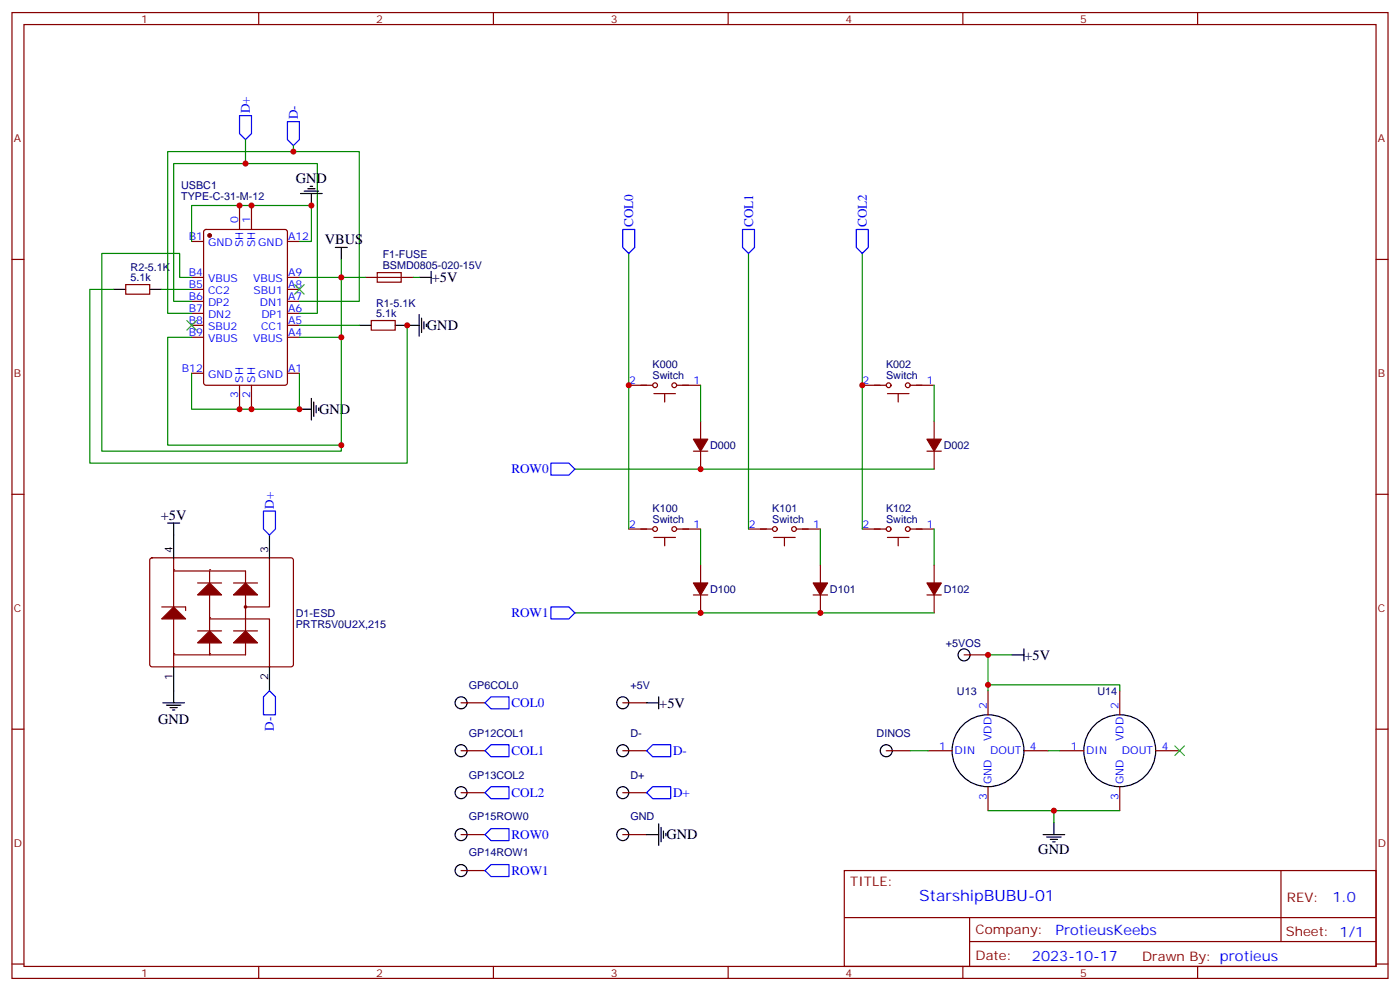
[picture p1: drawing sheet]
<svg xmlns="http://www.w3.org/2000/svg" width="412mm" height="292mm" viewBox="0 0 412 292" stroke-linecap="round" stroke-linejoin="round" font-family="sans-serif">
<g fill="none" stroke="#870000" stroke-width=".35">
<path d="M3.5 3.7h405.4v284.3h-405.4zM7.1 7.2h398.2v277.3h-398.2zM76.2 3.7v3.5M145.3 3.7v3.5M214.5 3.7v3.5M283.6 3.7v3.5M352.8 3.7v3.5M3.5 76.4h3.6M56.4 71.1h3.6M60.2 67.8l.5-.2h23.3l.6 .4 .1 44.7-.5 .7h-23.5l-.7-.4v-44.7zM70.6 60.5v7.1M74.1 60.5v7.1"/>
<path d="M84.7 71.1h3.5M405.3 76.4h3.6M37 83.8h7.1v2.8h-7.1zM56.4 81.7h3.6M56.4 85.2h3.6M56.4 88.7h3.6M56.4 92.3h3.6M56.4 95.8h3.6M56.4 99.3h3.6M84.7 81.7h3.5M84.7 85.2h3.5M84.7 88.7h3.5"/>
<path d="M84.7 92.3h3.5M84.7 95.8h3.5M84.7 99.3h3.5M109.4 94.4h7v2.8h-7zM56.4 109.9h3.6M70.6 113.4v7.1M74.1 113.4v7.1M84.7 109.9h3.5M3.5 145.5h3.6M405.3 145.5h3.6M3.5 214.7h3.6M405.3 214.7h3.6"/>
<path d="M248.7 256.3h156.6v28.2h-156.6zM377.3 256.3v20.9M248.7 270.1h156.5M285.6 277.2h119.6M285.6 270.1v14.2M3.5 283.8h3.6M76.2 284.5v3.5M145.3 284.5v3.5M214.5 284.5v3.5M283.6 284.5v3.5M352.8 284.5v3.5M405.3 283.8h3.6"/>
</g>
<circle cx="61.7" cy="69.3" r=".53" fill="#870000" stroke="#870000" stroke-width=".35"/>
<path d="M33.5 85.2h3.5M44.1 85.2h3.5M105.8 95.8h3.6M116.4 95.8h3.5" fill="none" stroke="#000" stroke-width=".35"/>
<path d="M44.3 164.4l.5-.2h40.9l.5 .2 .2 .5v30.7l-.2 .5-.5 .2h-40.9l-.5-.2-.2-.5v-30.7z" fill="#fff" stroke="#870000" stroke-width=".35"/>
<path d="M51.2 157.5v7.1M79.4 157.5v7.1M51.2 196.3v7.1M79.4 196.3v7.1" fill="none" stroke="#000" stroke-width=".35"/>
<g fill="#870000" stroke="#870000" stroke-width=".35">
<path d="M47.6 182.2l3.6-3.5 3.5 3.5z"/>
<path d="M58.2 189.3l3.5-3.6 3.6 3.6z"/>
<path d="M58.2 175.2l3.5-3.6 3.6 3.6z"/>
<path d="M68.8 189.3l3.5-3.6 3.5 3.6z"/>
<path d="M68.8 175.2l3.5-3.6 3.5 3.6z"/>
</g>
<path d="M47.6 178.7h7.1v1M51.2 164.6v31.7M51.2 168.1h21.1v24.7h-21.1M58.2 171.6h7.1M61.7 168.1v24.7M68.8 171.6h7M79.4 164.6v14.1h-7.1M58.2 185.7h7.1M61.7 182.2h17.7v14.1M68.8 185.7h7" fill="none" stroke="#870000" stroke-width=".35"/>
<circle cx="61.7" cy="181.9" r=".18" fill="#870000"/>
<circle cx="72.3" cy="178.7" r=".35" fill="none" stroke="#870000" stroke-width=".35"/>
<g fill="#870000">
<circle cx="61.7" cy="192.4" r=".18"/>
<circle cx="61.7" cy="167.7" r=".18"/>
<circle cx="51.2" cy="192.4" r=".18"/>
<circle cx="51.2" cy="167.7" r=".18"/>
</g>
<g fill="none" stroke="#870000" stroke-width=".35">
<path d="M107.6 81.7h14.1M185.2 113.4h7.1M192.6 115.9h6.4M195.8 115.9v2.5M199.3 113.4h7.1M254 113.4h7.1M261.4 115.9h6.4M264.6 115.9v2.5M268.1 113.4h7.1M204.3 132.8h4.2M206.4 124v5.3M206.4 132.8v5.3"/>
<path d="M273 132.8h4.3M275.2 124v5.3M275.2 132.8v5.3M185.2 155.8h7.1M192.6 158.2h6.4M195.8 158.2v2.5M199.3 155.8h7.1M220.5 155.8h7M227.9 158.2h6.3M231.1 158.2v2.5M234.6 155.8h7.1M254 155.8h7.1"/>
<path d="M261.4 158.2h6.4M264.6 158.2v2.5M268.1 155.8h7.1M204.3 175.2h4.2M206.4 166.3v5.3M206.4 175.2v5.2M239.5 175.2h4.3M241.7 166.3v5.3M241.7 175.2v5.2M273 175.2h4.3M275.2 166.3v5.3M275.2 175.2v5.2"/>
<path d="M284 192.8h7M135.8 206.9h7.1M183.4 206.9h7.1M291 203.4v7M329.8 203.4v7M135.8 221h7.1M135.8 233.4h7.1M183.4 221h7.1M183.4 233.4h7.1M261.1 221h7M273.4 221h7.1M291 231.6v7.1"/>
<path d="M301.6 221h7.1M312.2 221h7.1M329.8 231.6v7.1M340.4 221h7.1M135.8 256.3h7.1M135.8 245.7h7.1M183.4 245.7h7.1"/>
<circle cx="193" cy="113.4" r=".71"/>
<circle cx="198.6" cy="113.4" r=".71"/>
<circle cx="261.8" cy="113.4" r=".71"/>
<circle cx="267.4" cy="113.4" r=".71"/>
<circle cx="193" cy="155.8" r=".71"/>
<circle cx="198.6" cy="155.8" r=".71"/>
<circle cx="228.2" cy="155.8" r=".71"/>
<circle cx="233.9" cy="155.8" r=".71"/>
<circle cx="261.8" cy="155.8" r=".71"/>
<circle cx="267.4" cy="155.8" r=".71"/>
</g>
<path d="M111.1 80.3h7.1v2.8h-7.1z" fill="none" stroke="#a10000" stroke-width=".35"/>
<g fill="none" stroke="#000" stroke-width=".35">
<path d="M88.5 57h6.4M89.6 56.3h4.2M90.7 55.6h2.1M91.4 54.9h.7M91.7 57v3.5M98.8 72.8h3.5M100.5 72.8v3.6M127 79.9v3.5M119.9 95.8h3.6M123.5 81.7h3.5M123.5 92.6v6.4M124.2 93.7v4.2"/>
<path d="M124.9 94.7v2.1M125.6 95.4v.7M91.7 117.3v6.3M92.4 118.4v4.2M93.1 119.4v2.1M88.2 120.5h3.5M93.8 120.1v.7M49.4 154h3.5M51.2 154v3.5M298.1 192.8h3.5M301.6 191v3.6M48 206.9h6.3"/>
<path d="M49 207.6h4.3M50.1 208.3h2.1M50.8 209h.7M51.2 203.4v3.5M190.5 206.9h3.5M194 205.1v3.6M190.5 245.7h3.5M194 242.5v6.4M194.7 243.6v4.2M195.4 244.7v2.1M196.1 245.4v.7M307.3 245.7h6.3"/>
<path d="M308.3 246.4h4.3M309.4 247.1h2.1M310.1 247.8h.7M310.4 242.2v3.5"/>
<circle cx="284" cy="192.8" r="1.76"/>
<circle cx="135.8" cy="206.9" r="1.76"/>
<circle cx="183.4" cy="206.9" r="1.76"/>
<circle cx="135.8" cy="221" r="1.76"/>
<circle cx="135.8" cy="233.4" r="1.76"/>
<circle cx="183.4" cy="233.4" r="1.76"/>
<circle cx="183.4" cy="221" r="1.76"/>
<circle cx="261.1" cy="221" r="1.76"/>
<circle cx="291" cy="221" r="10.6"/>
<circle cx="329.8" cy="221" r="10.6"/>
<circle cx="135.8" cy="256.3" r="1.76"/>
<circle cx="135.8" cy="245.7" r="1.76"/>
<circle cx="183.4" cy="245.7" r="1.76"/>
</g>
<g fill="none" stroke="#008700" stroke-width=".35">
<path d="M72.3 41.1v7.1M86.4 42.9v1.7M56.4 71.1v-10.6h35.3v10.6h-3.5M100.5 76.4v22.9h-12.3M185.2 74.6v81.2M220.5 74.6v81.2M254 74.6v81.2M33.5 85.2h-7v51.1h93.4v-40.5M47.6 85.2h8.8M56.4 88.7h-5.2v-40.5h42.3v44.1h-5.3M56.4 99.3h-7v31.8h51.1v-31.8M56.4 81.7h-3.5v-7.1h-22.9v58.2h70.5v-1.7"/>
<path d="M88.2 88.7h17.6v-44.1h-56.4v47.7h7M88.2 81.7h19.4M88.2 95.8h17.6M121.7 81.7h1.8M56.4 109.9v10.6h31.8v-10.6M206.4 113.4v10.6M275.2 113.4v10.6M169.3 138.1h105.9M206.4 155.8v10.5M241.7 155.8v10.5M275.2 155.8v10.5M169.3 180.4h105.9"/>
<path d="M298.1 192.8h-7.1v8.8h38.8v1.8M291 201.6v1.8M268.1 221h5.3M291 238.7h38.8M308.7 221h3.5M310.4 238.7v3.5"/>
</g>
<path d="M55 94.4l2.9 2.8M57.9 94.4l-2.9 2.8M86.8 83.8l2.8 2.8M89.6 83.8l-2.8 2.8M346.1 219.6l2.8 2.8M348.9 219.6l-2.8 2.8" fill="none" stroke="#3c3" stroke-width=".35"/>
<g fill="none" stroke="#00f" stroke-width=".35">
<path d="M70.6 34h3.5v5.3l-1.8 1.8-1.7-1.8zM84.7 35.8h3.5v5.3l-1.8 1.8-1.7-1.8zM183.4 67.6h3.6v5.2l-1.8 1.8-1.8-1.8zM218.7 67.6h3.5v5.2l-1.7 1.8-1.8-1.8zM252.2 67.6h3.6v5.2l-1.8 1.8-1.8-1.8zM162.3 136.3h5.3l1.7 1.8-1.7 1.8h-5.3zM77.6 150.5h3.5v5.3l-1.7 1.7-1.8-1.7zM162.3 178.7h5.3l1.7 1.7-1.7 1.8h-5.3zM79.4 203.4l1.7 1.7v5.3h-3.5v-5.3zM142.9 206.9l1.7-1.8h5.3v3.6h-5.3zM192.3 219.3h5.3v3.5h-5.3l-1.8-1.8zM142.9 221l1.7-1.7h5.3v3.5h-5.3z"/>
<path d="M142.9 233.4l1.7-1.8h5.3v3.5h-5.3zM190.5 233.4l1.8-1.8h5.3v3.5h-5.3zM142.9 245.7l1.7-1.8h5.3v3.6h-5.3zM144.6 254.5h5.3v3.6h-5.3l-1.7-1.8z"/>
</g>
<g fill="#870000" stroke="#870000" stroke-width=".35">
<path d="M204.3 129.3h4.2l-2.1 3.5z"/>
<path d="M273 129.3h4.3l-2.1 3.5z"/>
<path d="M204.3 171.6h4.2l-2.1 3.6z"/>
<path d="M239.5 171.6h4.3l-2.1 3.6z"/>
<path d="M273 171.6h4.3l-2.1 3.6z"/>
</g>
<g fill="#c00">
<circle cx="72.3" cy="48.2" r=".88"/>
<circle cx="86.4" cy="44.6" r=".88"/>
<circle cx="100.5" cy="81.7" r=".88"/>
<circle cx="74.1" cy="60.5" r=".88"/>
<circle cx="91.7" cy="60.5" r=".88"/>
<circle cx="70.6" cy="60.5" r=".88"/>
<circle cx="100.5" cy="99.3" r=".88"/>
<circle cx="100.5" cy="131.1" r=".88"/>
<circle cx="70.6" cy="120.5" r=".88"/>
<circle cx="88.2" cy="120.5" r=".88"/>
<circle cx="74.1" cy="120.5" r=".88"/>
<circle cx="119.9" cy="95.8" r=".88"/>
<circle cx="185.2" cy="113.4" r=".88"/>
<circle cx="254" cy="113.4" r=".88"/>
<circle cx="206.4" cy="138.1" r=".88"/>
<circle cx="206.4" cy="180.4" r=".88"/>
<circle cx="241.7" cy="180.4" r=".88"/>
<circle cx="310.4" cy="238.7" r=".88"/>
<circle cx="291" cy="201.6" r=".88"/>
<circle cx="291" cy="192.8" r=".88"/>
</g>
<text font-size="4.6" fill="#00f" x="270.8" y="265.3">StarshipBUBU-01</text>
<g font-size="4.2">
<text x="87.1" y="53.8">GND</text>
<text x="95.7" y="71.7">VBUS</text>
<text x="127.2" y="83.1">+5V</text>
<text x="125.8" y="97.2">GND</text>
<text x="94" y="122">GND</text>
<text x="47.4" y="153">+5V</text>
<text x="301.8" y="194.3">+5V</text>
<text x="194.2" y="208.4">+5V</text>
<text x="46.6" y="213">GND</text>
<text x="196.3" y="247.1">GND</text>
<text x="305.9" y="251.4">GND</text>
</g>
<g font-size="4.2" fill="#00f">
<text x="392.5" y="265.6">1.0</text>
<text x="310.9" y="275.1">ProtieusKeebs</text>
<text x="304" y="282.9">2023-10-17</text>
</g>
<g font-size="3.9" fill="#00f">
<text x="73.6" y="33.3" transform="rotate(-90 73.6 33.3)">D+</text>
<text x="87.7" y="35.1" transform="rotate(-90 87.7 35.1)">D-</text>
<text x="186.5" y="66.9" transform="rotate(-90 186.5 66.9)">COL0</text>
<text x="221.8" y="66.9" transform="rotate(-90 221.8 66.9)">COL1</text>
<text x="255.3" y="66.9" transform="rotate(-90 255.3 66.9)">COL2</text>
<text x="150.6" y="139.4">ROW0</text>
<text x="80.6" y="149.8" transform="rotate(-90 80.6 149.8)">D+</text>
<text x="150.6" y="181.7">ROW1</text>
<text x="150.6" y="208.2">COL0</text>
<text x="80.6" y="215.1" transform="rotate(-90 80.6 215.1)">D-</text>
<text x="150.6" y="222.3">COL1</text>
<text x="198.3" y="222.2">D-</text>
<text x="150.6" y="234.7">COL2</text>
<text x="198.3" y="234.6">D+</text>
<text x="150.6" y="247">ROW0</text>
<text x="150.6" y="257.5">ROW1</text>
</g>
<g font-size="3.9" fill="#800">
<text x="250.5" y="260.9">TITLE:</text>
<text x="379.1" y="265.6">REV:</text>
<text x="287.4" y="275.1">Company:</text>
<text x="378.7" y="275.7">Sheet: 1/1</text>
<text x="287.4" y="282.8">Date:</text>
<text x="336.4" y="282.8">Drawn By: protieus</text>
</g>
<g font-size="3.2" fill="#800">
<text x="41.6" y="6.7">1</text>
<text x="110.8" y="6.7">2</text>
<text x="179.9" y="6.7">3</text>
<text x="249.1" y="6.7">4</text>
<text x="318.2" y="6.7">5</text>
<text x="4.1" y="41.8">A</text>
<text x="405.9" y="41.8">A</text>
<text x="4.1" y="110.9">B</text>
<text x="405.9" y="110.9">B</text>
<text x="4.1" y="180.1">C</text>
<text x="405.9" y="180.1">C</text>
<text x="4.1" y="249.2">D</text>
<text x="405.9" y="249.2">D</text>
<text x="41.6" y="287.5">1</text>
<text x="110.8" y="287.5">2</text>
<text x="179.9" y="287.5">3</text>
<text x="249.1" y="287.5">4</text>
<text x="318.2" y="287.5">5</text>
</g>
<g font-size="3.2" fill="#000080">
<text x="53.4" y="58.7">TYPE-C-31-M-12</text>
<text x="53.4" y="55.7">USBC1</text>
<text x="112.7" y="76">F1-FUSE</text>
<text x="38.5" y="82.7">5.1k</text>
<text x="38.5" y="79.7">R2-5.1K</text>
<text x="112.7" y="79.2">BSMD0805-020-15V</text>
<text x="110.8" y="93.3">5.1k</text>
<text x="110.8" y="90.3">R1-5.1K</text>
<text x="192.2" y="111.7">Switch</text>
<text x="192.2" y="108.5">K000</text>
<text x="261" y="111.7">Switch</text>
<text x="261" y="108.5">K002</text>
<text x="209.2" y="132.2">D000</text>
<text x="278" y="132.2">D002</text>
<text x="192.2" y="154">Switch</text>
<text x="192.2" y="150.8">K100</text>
<text x="227.5" y="154">Switch</text>
<text x="227.5" y="150.8">K101</text>
<text x="261" y="154">Switch</text>
<text x="261" y="150.8">K102</text>
<text x="209.2" y="174.6">D100</text>
<text x="244.5" y="174.6">D101</text>
<text x="278" y="174.6">D102</text>
<text x="87.1" y="184.7">PRTR5V0U2X,215</text>
<text x="87.1" y="181.6">D1-ESD</text>
<text x="278.6" y="190.4">+5VOS</text>
<text x="138.1" y="202.7">GP6COL0</text>
<text x="185.7" y="202.7">+5V</text>
<text x="281.9" y="204.5">U13</text>
<text x="323.3" y="204.5">U14</text>
<text x="138.1" y="216.9">GP12COL1</text>
<text x="185.7" y="216.9">D-</text>
<text x="258.2" y="216.9">DINOS</text>
<text x="138.1" y="229.2">GP13COL2</text>
<text x="185.7" y="229.2">D+</text>
<text x="138.1" y="241.5">GP15ROW0</text>
<text x="185.7" y="241.5">GND</text>
<text x="138.1" y="252.1">GP14ROW1</text>
</g>
<g font-size="3.2" fill="#00f">
<text x="70.2" y="65.8" transform="rotate(-90 70.2 65.8)">0</text>
<text x="73.7" y="65.8" transform="rotate(-90 73.7 65.8)">1</text>
<text x="55.6" y="70.7">B1</text>
<text x="84.8" y="70.7">A12</text>
<text x="61.3" y="72.5">GND</text>
<text x="71.6" y="72.8" transform="rotate(-90 71.6 72.8)">SH</text>
<text x="75.1" y="72.8" transform="rotate(-90 75.1 72.8)">SH</text>
<text x="76.1" y="72.5">GND</text>
<text x="55.6" y="81.3">B4</text>
<text x="61.3" y="83.1">VBUS</text>
<text x="74.5" y="83.1">VBUS</text>
<text x="84.8" y="81.3">A9</text>
<text x="55.6" y="84.8">B5</text>
<text x="55.6" y="88.4">B6</text>
<text x="61.3" y="86.6">CC2</text>
<text x="74.7" y="86.6">SBU1</text>
<text x="84.8" y="88.4">A7</text>
<text x="84.8" y="84.8">A8</text>
<text x="55.6" y="91.9">B7</text>
<text x="55.6" y="95.4">B8</text>
<text x="61.3" y="90.1">DP2</text>
<text x="61.3" y="93.7">DN2</text>
<text x="76.5" y="90.1">DN1</text>
<text x="77" y="93.7">DP1</text>
<text x="84.8" y="95.4">A5</text>
<text x="84.8" y="91.9">A6</text>
<text x="55.6" y="99">B9</text>
<text x="61.3" y="97.2">SBU2</text>
<text x="61.3" y="100.7">VBUS</text>
<text x="74.5" y="100.7">VBUS</text>
<text x="76.9" y="97.2">CC1</text>
<text x="84.8" y="99">A4</text>
<text x="53.6" y="109.5">B12</text>
<text x="61.3" y="111.3">GND</text>
<text x="71.6" y="112.7" transform="rotate(-90 71.6 112.7)">SH</text>
<text x="75.1" y="112.7" transform="rotate(-90 75.1 112.7)">SH</text>
<text x="76.1" y="111.3">GND</text>
<text x="84.8" y="109.5">A1</text>
<text x="185.3" y="113.1">2</text>
<text x="204.3" y="113.1">1</text>
<text x="254.1" y="113.1">2</text>
<text x="273" y="113.1">1</text>
<text x="70.2" y="117.2" transform="rotate(-90 70.2 117.2)">3</text>
<text x="73.7" y="117.2" transform="rotate(-90 73.7 117.2)">2</text>
<text x="185.3" y="155.4">2</text>
<text x="204.3" y="155.4">1</text>
<text x="220.6" y="155.4">2</text>
<text x="239.5" y="155.4">1</text>
<text x="254.1" y="155.4">2</text>
<text x="273" y="155.4">1</text>
<text x="290.7" y="208.7" transform="rotate(-90 290.7 208.7)">2</text>
<text x="329.5" y="208.7" transform="rotate(-90 329.5 208.7)">2</text>
<text x="276.7" y="220.7">1</text>
<text x="292.1" y="218.2" transform="rotate(-90 292.1 218.2)">VDD</text>
<text x="303.4" y="220.7">4</text>
<text x="315.5" y="220.7">1</text>
<text x="330.9" y="218.2" transform="rotate(-90 330.9 218.2)">VDD</text>
<text x="342.2" y="220.7">4</text>
<text x="281.2" y="222.1">DIN</text>
<text x="291.7" y="222.1">DOUT</text>
<text x="320" y="222.1">DIN</text>
<text x="330.5" y="222.1">DOUT</text>
<text x="292.1" y="230.9" transform="rotate(-90 292.1 230.9)">GND</text>
<text x="330.9" y="230.9" transform="rotate(-90 330.9 230.9)">GND</text>
<text x="290.7" y="235.4" transform="rotate(-90 290.7 235.4)">3</text>
<text x="329.5" y="235.4" transform="rotate(-90 329.5 235.4)">3</text>
</g>
<g font-size="3.2">
<text x="50.8" y="162.8" transform="rotate(-90 50.8 162.8)">4</text>
<text x="79" y="162.8" transform="rotate(-90 79 162.8)">3</text>
<text x="50.8" y="200.1" transform="rotate(-90 50.8 200.1)">1</text>
<text x="79" y="200.1" transform="rotate(-90 79 200.1)">2</text>
</g>
</svg>
